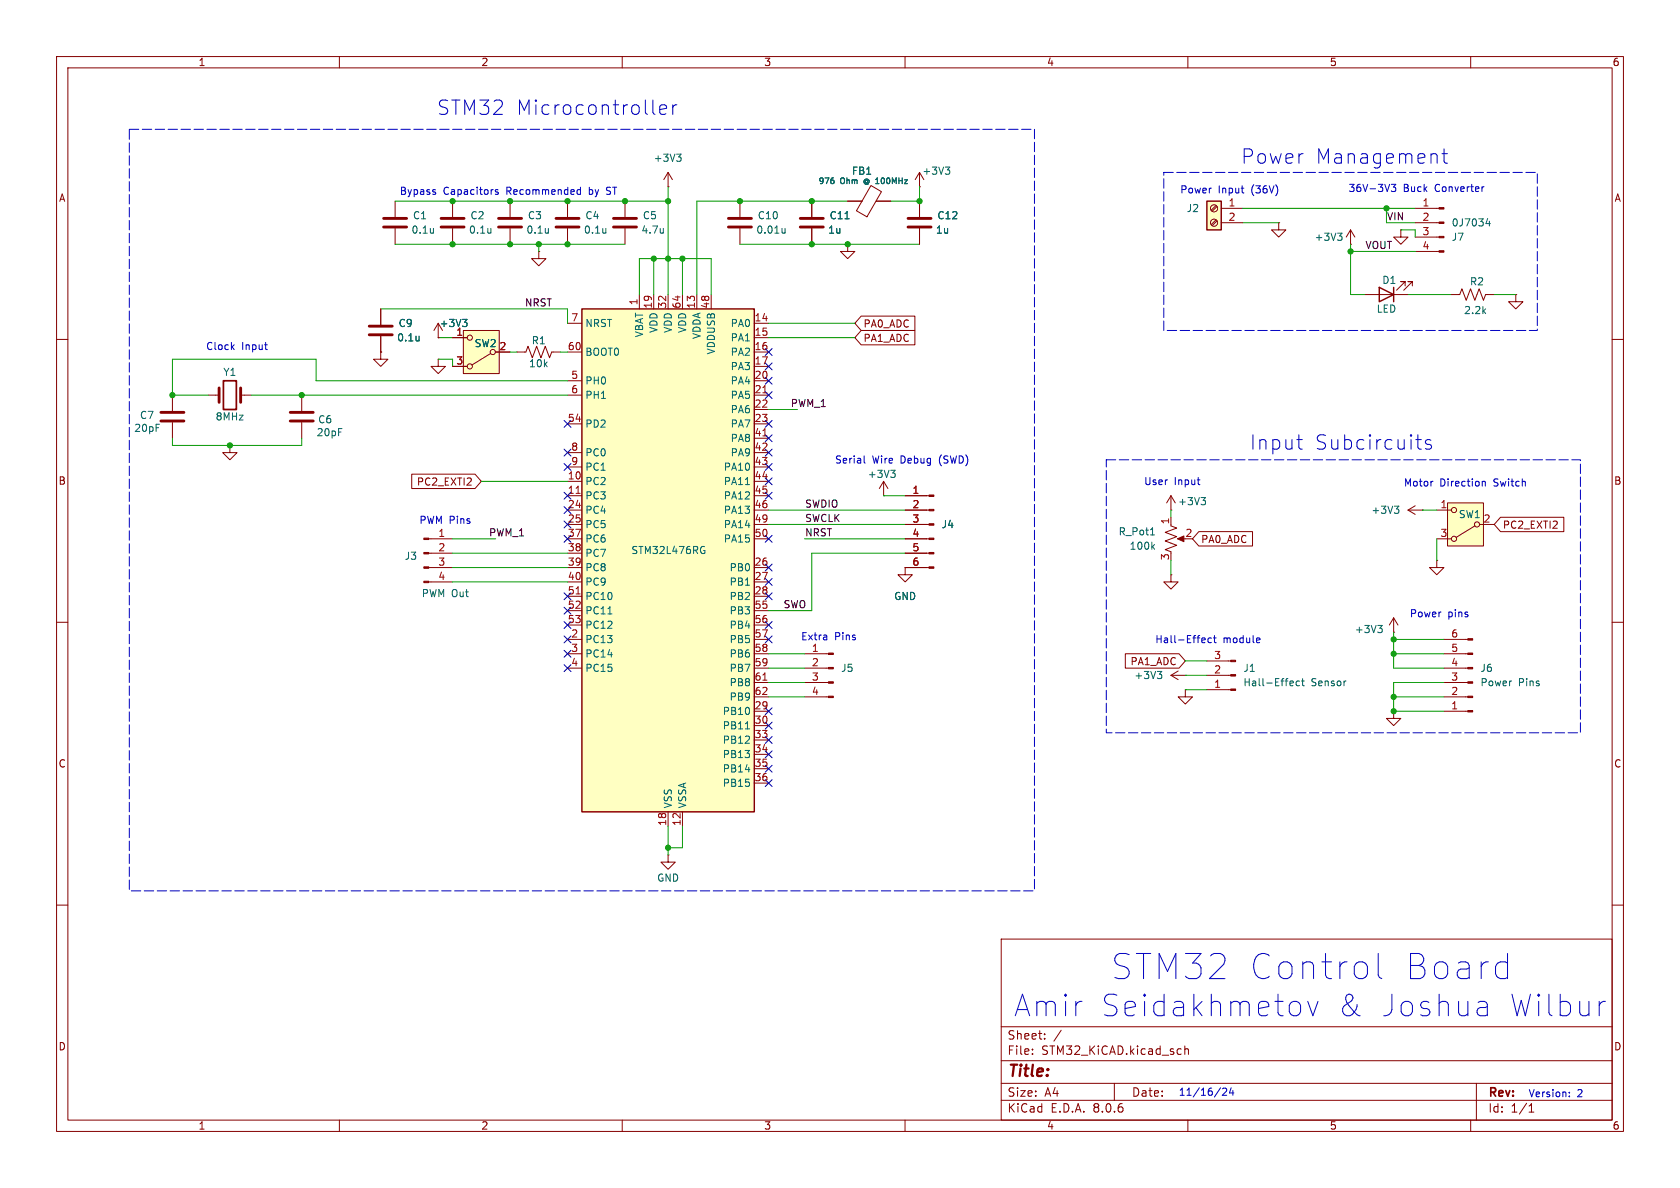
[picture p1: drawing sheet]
<svg xmlns="http://www.w3.org/2000/svg" width="297mm" height="210mm" viewBox="0 0 297 210" stroke-linecap="round" stroke-linejoin="round" font-family="sans-serif">
<g fill="none" stroke="#840000" stroke-width=".18">
<path d="M10 10h277v190h-277zM12 12h273v186h-273zM60 10v2M110 10v2M160 10v2M210 10v2M260 10v2M162.6 35.6v2.8M10 60h2M162.6 40.4v2.8M285 60h2M10 110h2"/>
<path d="M285 110h2M10 160h2M285 160h2M177 166h108v32h-108zM60 198v2M110 198v2M160 198v2M177 194.5h108M177 191.5h108M177 187.5h108M177 181.5h108M182.5 186.3v.1"/>
<path d="M182.5 185.5v.1M184.7 183.6v.1M184.7 182.8v.1M187.6 182.1l-1.3 2M197 191.5v3M208.7 185.4l.1 .1M208.8 186.3l-.1 .1M209.5 184.9v1.5M209.5 185.5l.2-.1 .3 .1 .1 .9M210 198v2M260 198v2M261 191.5v6.5"/>
<path d="M270.3 196.6h.9M270.3 195.5l.4-.4v1.5"/>
</g>
<path d="M160.5 38.6h4.1M160.5 40.1h4.1" fill="none" stroke="#840000" stroke-width=".51"/>
<path d="M213.4 35.6h2.5v5h-2.5z" fill="#ffffc2"/>
<path d="M213.4 35.6h2.5v5h-2.5z" fill="none" stroke="#840000" stroke-width=".25"/>
<g fill="none" stroke="#840000" stroke-width=".18">
<path d="M149.9 35.6h2.5M154 32.8l1.8 1.1-2.5 4.4-1.9-1zM154.9 35.6h2.6M215 38.9l-.9 .8M215 36.3l-.9 .9M215.2 39l-.9 .9M215.2 36.5l-.9 .8M215.9 36.8h3.8M215.9 39.4h3.8M76.7 58.4l.8-1.2v2.5M77.5 59.7h.1M248.9 90.2l1.3 .7"/>
<path d="M248.9 90.2h2.6M250.2 89.4l-1.3 .8M251.5 90.2h.1M142.2 118.1h4.3M142.2 115.6h4.3M160 100.3v1.3h1.3l-1.3 1.3-1.3-1.3h1.3M160 100.3h.1M246.4 111.8h.1M246.4 109.2l-.8 1.3M246.4 109.2v2.6M246.4 109.2l.7 1.3M142.2 123.2h4.3"/>
<path d="M142.2 120.7h4.3"/>
<circle cx="214.6" cy="36.8" r=".63"/>
<circle cx="214.6" cy="39.4" r=".63"/>
</g>
<path d="M147.4 31.9v.5M81.8 56.5h.8l-.5 .4M82.3 56.9l.3 .3v.3l-.3 .2M246.5 89.5h.8l-.4 .5M247.1 90l.2 .2v.3l-.2 .2M243.6 110.6h.8l-.5 .4M244.1 111l.3 .3v.3l-.3 .2" fill="none" stroke="#006464" stroke-width=".18"/>
<g fill="#840000" stroke="#840000" stroke-width=".18">
<path d="M146.5 123.1h.8v.2h-.8z"/>
<path d="M146.5 120.5h.8v.3h-.8z"/>
<path d="M146.5 118h.8v.2h-.8z"/>
<path d="M146.5 115.4h.8v.3h-.8z"/>
</g>
<path d="M102.9 54.6h30.4v88.9h-30.4z" fill="#ffffc2"/>
<path d="M102.9 54.6h30.4v88.9h-30.4z" fill="none" stroke="#840000" stroke-width=".25"/>
<g fill="none" stroke="#840000" stroke-width=".18">
<path d="M100.3 57.2h2.6M113 52.1v2.5M115.6 52.1v2.5M118.1 52.1v2.5M120.6 52.1v2.5M123.2 52.1v2.5M125.7 52.1v2.5M133.3 57.2h2.6M133.3 59.7h2.6M36.8 69.9h1.9M42.5 69.9h1.9M67.3 62.2v1.3h1.3l-1.3 1.3-1.3-1.3h1.3"/>
<path d="M67.3 62.2h.1M91.4 62.2h1.6l.3-1 .8 2 .8-2 .7 2 .8-2 .8 2 .3-1h1.6M100.3 62.2h2.6M100.3 67.3h2.6M100.3 69.9h2.6M100.3 74.9h2.6M133.3 62.2h2.6M133.3 64.8h2.6M133.3 67.3h2.6M133.3 69.9h2.6M133.3 72.4h2.6M133.3 74.9h2.6"/>
<path d="M133.3 77.5h2.6M100.3 85.1h2.6M100.3 87.6h2.6M100.3 90.2h2.6M100.3 92.7h2.6M100.3 95.3h2.6M100.3 97.8h2.6M100.3 80h2.6M100.3 82.6h2.6M133.3 85.1h2.6M133.3 87.6h2.6M133.3 90.2h2.6"/>
<path d="M133.3 92.7h2.6M133.3 95.3h2.6M133.3 80h2.6M133.3 82.6h2.6M160 87.6h4.2M160 90.2h4.2M160 92.7h4.2M160 95.3h4.2M160 97.8h4.2M100.3 113h2.6M100.3 100.3h2.6M100.3 102.9h2.6"/>
<path d="M100.3 105.4h2.6M100.3 115.6h2.6M100.3 118.1h2.6M100.3 108h2.6M100.3 110.5h2.6M133.3 113h2.6M133.3 100.3h2.6M133.3 102.9h2.6M133.3 105.4h2.6M133.3 115.6h2.6M133.3 118.1h2.6M133.3 108h2.6"/>
<path d="M133.3 110.5h2.6M160 100.3h4.2M133.3 125.7h2.6M133.3 128.3h2.6M133.3 130.8h2.6M133.3 133.4h2.6M133.3 135.9h2.6M133.3 138.4h2.6M133.3 120.7h2.6M133.3 123.2h2.6M118.1 151.1v1.3h1.3l-1.3 1.3-1.3-1.3h1.3M118.1 151.1h.1"/>
<path d="M118.1 143.5v2.6M120.6 143.5v2.6"/>
</g>
<path d="M134.9 69.4h.7M134.9 77.1h.7M101.8 87.2h.8M101.8 105h.8M134.9 120.2h.7" fill="none" stroke="#a90000" stroke-width=".18"/>
<path d="M124.3 96.6l.3 .1M124.4 97.3h.2v.4l-.3 .2M131.8 85.7h.7M107.5 108.5h.7M131.8 128.8h.7" fill="none" stroke="#006464" stroke-width=".18"/>
<path d="M39.5 67.3h2.3v5.1h-2.3z" fill="none" stroke="#840000" stroke-width=".3"/>
<path d="M38.7 68.6v2.5M42.5 68.6v2.5" fill="none" stroke="#840000" stroke-width=".51"/>
<g fill="#840000" stroke="#840000" stroke-width=".18">
<path d="M164.2 100.2h.9v.3h-.9z"/>
<path d="M164.2 97.7h.9v.2h-.9z"/>
<path d="M164.2 95.1h.9v.3h-.9z"/>
<path d="M164.2 92.6h.9v.2h-.9z"/>
<path d="M164.2 90h.9v.3h-.9z"/>
<path d="M164.2 87.5h.9v.3h-.9z"/>
</g>
<path d="M81.9 58.4h6.4v7.6h-6.4z" fill="#ffffc2"/>
<g fill="none" stroke="#840000" stroke-width=".18">
<path d="M69.8 35.6v2.8M80 35.6v2.8M90.2 35.6v2.8M100.3 35.6v2.8M110.5 35.6v2.8M118.1 33h.1M118.1 30.5l-.8 1.3M118.1 30.5v2.5M118.1 30.5l.8 1.3M130.8 35.6v2.8M143.5 35.6v2.8M162.6 33h.1"/>
<path d="M162.6 30.5l-.8 1.3M162.6 30.5v2.5M162.6 30.5l.7 1.3M67.3 54.6v2.8M67.3 59.4v2.8M69.8 40.4v2.8M80 59.7h2.5M80 40.4v2.8M81.9 58.4h6.4v7.6h-6.4zM90.2 40.4v2.8M95.2 44.5v1.2h1.3l-1.3 1.3-1.2-1.3h1.2M95.2 44.5h.1"/>
<path d="M100.3 40.4v2.8M110.5 40.4v2.8M130.8 40.4v2.8M143.5 40.4v2.8M149.9 43.2v1.3h1.2l-1.2 1.2-1.3-1.2h1.3M149.9 43.2h.1M238.8 43.2h.1M238.8 40.6l-.8 1.3M238.8 40.6v2.6M238.8 40.6l.7 1.3M40.6 78.7v1.3h1.3l-1.3 1.3-1.2-1.3h1.2M40.6 78.7h.1"/>
<path d="M53.3 69.9v2.7M53.3 74.7v2.8M77.5 63.5v1.3h1.2l-1.2 1.2-1.3-1.2h1.3M77.5 63.5h.1M80 64.8h2.5M86.7 62.5l-3.3 2M87.6 62.2h2.6M75.8 97.8h4.2M75.8 95.3h4.2M207 90.2h.1M207 87.6l-.8 1.3M207 87.6v2.6"/>
<path d="M207 87.6l.8 1.3M254 99.1v1.2h1.3l-1.3 1.3-1.3-1.3h1.3M254 99.1h.1M75.8 102.9h4.2M75.8 100.3h4.2M207 101.6v1.3h1.3l-1.3 1.2-1.3-1.2h1.3M207 101.6h.1M213.4 116.8h4.2M213.4 119.4h4.2M255.3 113h4.2M255.3 115.6h4.2M255.3 118.1h4.2"/>
<path d="M213.4 121.9h4.2M255.3 120.7h4.2M255.3 123.2h4.2M255.3 125.7h4.2"/>
<circle cx="83.1" cy="59.7" r=".46"/>
<circle cx="83.1" cy="64.8" r=".46"/>
<circle cx="87.1" cy="62.2" r=".46"/>
</g>
<g fill="none" stroke="#840000" stroke-width=".51">
<path d="M67.8 38.6h4.1M78 38.6h4M88.1 38.6h4.1M98.3 38.6h4.1M108.5 38.6h4M128.8 38.6h4M141.5 38.6h4M65.3 59.2h4M65.3 57.7h4M67.8 40.1h4.1M78 40.1h4M88.1 40.1h4.1"/>
<path d="M98.3 40.1h4.1M108.5 40.1h4M128.8 40.1h4M141.5 40.1h4M51.3 74.4h4.1M51.3 72.9h4.1"/>
</g>
<g fill="none" stroke="#006464" stroke-width=".18">
<path d="M119.6 27.2h.8l-.4 .5M120.2 27.7l.2 .3v.3l-.2 .2M149.4 38.7h.7M167.1 29.5h.8l-.4 .5M167.7 30l.2 .3v.3l-.2 .2M74.1 59.4v.9M76.6 40.4v.8M76.6 41.1v.1M86.8 40.4v.8M86.8 41.1l-.1 .1M96.9 40.4v.8M96.9 41.1v.1"/>
<path d="M107.1 40.4v.8M107.1 41.1l-.1 .1M117.3 40.4v.8M117.3 41.1l-.1 .1M138.8 40.4v.8M138.8 41.1l-.4 .1M236.5 41.2h.7l-.4 .5M237 41.7l.2 .2v.3l-.2 .3M74.1 60.1l-.1 .1M212.3 88h.8l-.4 .4M212.9 88.4l.2 .3v.3l-.2 .2M230.3 120v1l.3 .2"/>
<path d="M228.2 120.4h.4l.1 .3-.7 .1M228.6 121.2h-.4M229.7 120.4h-.3l-.3 .2 .2 .6h.4M230.1 120.4h.5"/>
</g>
<g fill="#840000" stroke="#840000" stroke-width=".18">
<path d="M74.9 102.7h.9v.3h-.9z"/>
<path d="M74.9 100.2h.9v.3h-.9z"/>
<path d="M74.9 97.7h.9v.2h-.9z"/>
<path d="M74.9 95.1h.9v.3h-.9z"/>
<path d="M217.6 116.7h.8v.3h-.8z"/>
<path d="M217.6 119.3h.8v.2h-.8z"/>
<path d="M217.6 121.8h.8v.2h-.8z"/>
<path d="M259.5 112.9h.8v.3h-.8z"/>
<path d="M259.5 115.4h.8v.3h-.8z"/>
<path d="M259.5 118h.8v.2h-.8z"/>
<path d="M259.5 120.5h.8v.3h-.8z"/>
<path d="M259.5 123.1h.8v.2h-.8z"/>
<path d="M259.5 125.6h.8v.3h-.8z"/>
</g>
<path d="M255.9 88.9h6.4v7.6h-6.4z" fill="#ffffc2"/>
<g fill="none" stroke="#840000" stroke-width=".18">
<path d="M143.5 35.6v2.8M149.9 35.6h2.5M154.9 35.6h2.6M162.6 35.6v2.8M226.1 39.4v1.2h-1.3l1.3 1.3 1.2-1.3h-1.2M226.1 39.4h.1M250.2 39.4h4.2M250.2 36.8h4.2M67.3 54.6v2.8M67.3 59.4v2.8M77.5 59.7h.1M80 59.7h2.5"/>
<path d="M143.5 40.4v2.8M149.9 43.2h.1M152.2 58.4h9.5v2.6h-9.5l-1.1-1.3zM152.2 55.9h9.5v2.5h-9.5l-1.1-1.2zM162.6 40.4v2.8M241.3 52.1h7.6M247.6 40.6v1.3h-1.2l1.2 1.3 1.3-1.3h-1.3M247.6 40.6h.1M248.4 50.5v-.7h-.8h.8l-1.5 1.5M249.7 50.5v-.7h-.8h.8l-1.5 1.5M250.2 44.5h4.2M250.2 41.9h4.2"/>
<path d="M256.5 52.1h1.6l.3-1 .8 2 .8-2 .7 2 .8-2 .8 2 .3-1h1.6M268 52.1v1.2h-1.3l1.3 1.3 1.2-1.3h-1.2M268 52.1h.1M30.5 69.9v2.7M30.5 74.7v2.8M67.3 62.2h.1M80 64.8h2.5M87.6 62.2h2.6M72.8 83.8h11.2l1.1 1.3-1.1 1.3h-11.2zM156.2 87.6h.1M156.2 85.1l-.8 1.3M156.2 85.1v2.5"/>
<path d="M156.2 85.1l.8 1.3M160 90.2h3.8M160 92.7h3.8M160 95.3h3.8M160 87.6h3.8M160 97.8h3.8M207 93l1 .3-2 .8 2 .8-2 .7 2 .8-2 .8 1 .3v.3M207 91.4v1.3M208.5 95.3h1M211.9 94h9.5v2.5h-9.5l-1.1-1.2zM254 90.2h2.5M254 95.3h2.5"/>
<path d="M255.9 88.9h6.4v7.6h-6.4zM260.7 93l-3.3 2M261.6 92.7h2.6M265.3 91.4h11.2v2.6h-11.2l-1.1-1.3zM160 100.3h.1M160 100.3h3.8M198.9 115.6h9.5l1.1 1.2-1.1 1.3h-9.5zM207 119.4l1.3 .7M207 119.4h2.5M208.3 118.6l-1.3 .8M209.5 119.4h.1M209.5 121.9v1.3h1.3l-1.3 1.3-1.2-1.3h1.2"/>
<path d="M209.5 121.9h.1M246.4 125.7v1.3h1.2l-1.2 1.3-1.3-1.3h1.3M246.4 125.7h.1"/>
<circle cx="257" cy="95.3" r=".46"/>
<circle cx="257" cy="90.2" r=".46"/>
<circle cx="261.1" cy="92.7" r=".46"/>
</g>
<g fill="none" stroke="#006464" stroke-width=".18">
<path d="M147.4 31.9v.5M149.4 38.7h.7M263 38.6l-.3 .9h.8M263.3 39.1v.8M74.1 59.4v.9M81.8 56.5h.8l-.5 .4M82.3 56.9l.3 .3v.3l-.3 .2M74.1 60.1l-.1 .1M157.5 83.1h.8l-.5 .5M158 83.6l.3 .3v.3l-.3 .2M203.4 94.6h.7M203.8 96.6l.3 .5"/>
<path d="M204.1 96.3l-.5 .4M204.6 118.7h.8l-.4 .5M205.1 119.2l.3 .2v.3l-.3 .3"/>
</g>
<g fill="#840000" stroke="#840000" stroke-width=".18">
<path d="M208.2 95.3l1.1-.6v1.1z"/>
<path d="M254.4 44.3h.9v.3h-.9z"/>
<path d="M254.4 41.8h.9v.2h-.9z"/>
<path d="M254.4 39.2h.9v.3h-.9z"/>
<path d="M254.4 36.7h.9v.3h-.9z"/>
</g>
<path d="M28.4 74.4h4.1M28.4 72.9h4.1" fill="none" stroke="#840000" stroke-width=".51"/>
<path d="M243.8 50.8l2.6 1.3-2.6 1.2zM246.4 50.8v2.5" fill="none" stroke="#840000" stroke-width=".25"/>
<g fill="none" stroke="#0000c2" stroke-width=".18">
<path d="M116.6 19.4l1.2-.3-.1-.5-.7-.1-.4 .4v1l.2 .2 .2 .1 .7-.1M118.9 18.5v1.7M119.7 18.5a.65 .65 0 0 0-.8 .5M76.9 33.9l.1 .2-.1 .3M76.9 33.5l.1 .1M88 33.6l-.3-.1-.1 .2v.2l.4 .1v.3h-.4M102.1 34.2l.2 .2 .3-.1M102.6 33.6l-.3-.1-.2 .1M102.6 33.1v1.3M115.5 20.1l.3 .1M219.4 33.3h.5M219.8 34.1h.1"/>
<path d="M246 32.6h.8l-.5 .5 .4 .1v.5l-.2 .2-.5-.2M254.9 27.2h1M255.3 26.3v2.2l.1 .2 .5 .2M262.4 33l-.3 .1M41 61.3l.4 .5M41.4 61l-.5 .4M46.8 61h.5M47.1 61.8h.2M229.3 77.7h.9M229.7 79.3l.5 .1M250.3 77.7h1M250.7 79l.1 .3 .5 .1"/>
<path d="M253 77.8l-.6-.1-.4 .4 .1 .3 .9 .3 .1 .2-.1 .4-.3 .1-.7-.1M152.8 80.6v1.1l.2 .2M211.6 84.8h.5M212 85.7h.1M253.2 85.1h.1M262 85.2l.2-.1h.3l.1 .8M262 85.1v.8M212.6 112.8h.4l.1 .3-.6 .1M213 113.6h-.4M214.2 112.8h-.4l-.2 .2 .1 .6h.5M214.5 112.8h.5M214.7 112.3v1.1l.3 .2"/>
<path d="M222.3 112.8h.4v.3l-.6 .1M222.7 113.6h-.4M229.7 177.4l.2 .3v1.1l-.2 .4M231.2 177l.9 2.6 .9-2.6M243.6 168.5v3.9l.3 .4 .4 .2M261.7 177h.7l.4 .2 .1 .4v2M262.9 179.4l-.3 .2h-.9M262.9 177.9l-.3 .2h-.9M265.2 170h.9l.4 .2M266.5 168.5v4.5M266.5 172.8l-.4 .2h-.9M282.7 177v2.6"/>
<path d="M283.8 177a.97 .97 0 0 0-1.1 .7M215.8 192.3l-1.1 1.6M216.1 192.5l.5-.1 .3 .3-.8 .9h.8M217.7 192.3l-.3 .9h.7M218 192.8v.8M277.4 193.8v.1M277.4 193.1v.1"/>
</g>
<path d="M22.9 22.9h160v134.6h-160zM205.7 30.5h66.1v27.9h-66.1zM195.6 81.3h83.8v48.2h-83.8z" fill="none" stroke="#0000c2" stroke-width=".18" stroke-dasharray="1.7 .6"/>
<g fill="none" stroke="#009600" stroke-width=".18">
<path d="M69.8 35.6h48.3M118.1 33v19.1M149.9 35.6h-26.7v16.5M162.6 33v2.6h-5.1M219.7 36.8h30.5M219.7 39.4h6.4M245.1 36.8v2.6h5.1M67.3 54.6h33v2.6M69.8 43.2h40.7M77.5 59.7h2.5M95.2 43.2v1.3M113 52.1v-6.4h12.7v6.4"/>
<path d="M115.6 45.7v6.4M120.6 45.7v6.4M130.8 43.2h31.8M135.9 59.7h15.2M135.9 57.2h15.2M238.8 43.2v8.9h2.5M238.8 44.5h11.4M247.6 40.6h2.6v1.3M248.9 52.1h7.6M264.2 52.1h3.8M30.5 77.5v1.2h22.8v-1.2M44.4 69.9h55.9"/>
<path d="M77.5 63.5h2.5v1.3M90.2 62.2h1.2M99.1 62.2h1.2M100.3 67.3h-44.4v-3.8h-25.4v6.4h6.3M135.9 72.4h5.1M80 95.3h7.6M80 97.8h20.3M85.1 85.1h15.2M135.9 90.2h24.1M135.9 92.7h24.1M142.2 95.3h17.8M156.2 87.6h3.8"/>
<path d="M160 97.8h-16.5v10.2h-7.6M207 90.2v1.2M207 99.1v2.5M251.5 90.2h2.5M254 95.3v3.8M80 100.3h20.3M80 102.9h20.3M135.9 118.1h6.3M135.9 115.6h6.3M209.5 119.4h3.9M209.5 116.8h3.9M246.4 111.8v6.3h8.9"/>
<path d="M246.4 113h8.9M246.4 115.6h8.9M135.9 120.7h6.3M135.9 123.2h6.3M209.5 121.9h3.9M246.4 123.2h8.9M255.3 120.7h-8.9v5h8.9M118.1 146.1v5M120.6 146.1v3.8h-2.5"/>
</g>
<g fill="none" stroke="#000084" stroke-width=".18">
<path d="M99.7 79.4l1.2 1.2M99.7 74.3l1.2 1.2M100.9 79.4l-1.2 1.2M100.9 74.3l-1.2 1.2M135.3 64.2l1.2 1.2M135.3 66.7l1.2 1.2M135.3 79.4l1.2 1.2M135.3 76.9l1.2 1.2M135.3 69.2l1.2 1.3M135.3 74.3l1.2 1.2M135.3 61.6l1.2 1.2M136.5 64.2l-1.2 1.2"/>
<path d="M136.5 66.7l-1.2 1.2M136.5 79.4l-1.2 1.2M136.5 76.9l-1.2 1.2M136.5 69.2l-1.2 1.3M136.5 74.3l-1.2 1.2M136.5 61.6l-1.2 1.2M99.7 89.6l1.2 1.2M99.7 94.6l1.2 1.3M99.7 81.9l1.2 1.3M99.7 87l1.2 1.2M99.7 92.1l1.2 1.2M100.9 89.6l-1.2 1.2"/>
<path d="M100.9 94.6l-1.2 1.3M100.9 81.9l-1.2 1.3M100.9 87l-1.2 1.2M100.9 92.1l-1.2 1.2M135.3 94.6l1.2 1.3M135.3 87l1.2 1.2M135.3 99.7l1.2 1.2M135.3 81.9l1.2 1.3M135.3 84.5l1.2 1.2M136.5 94.6l-1.2 1.3M136.5 87l-1.2 1.2M136.5 81.9l-1.2 1.3"/>
<path d="M136.5 99.7l-1.2 1.2M136.5 84.5l-1.2 1.2M99.7 115l1.2 1.2M99.7 112.4l1.2 1.2M99.7 117.5l1.2 1.2M99.7 109.9l1.2 1.2M99.7 107.3l1.2 1.3M99.7 104.8l1.2 1.2M100.9 115l-1.2 1.2M100.9 112.4l-1.2 1.2M100.9 104.8l-1.2 1.2M100.9 117.5l-1.2 1.2"/>
<path d="M100.9 109.9l-1.2 1.2M100.9 107.3l-1.2 1.3M135.3 104.8l1.2 1.2M135.3 112.4l1.2 1.2M135.3 102.3l1.2 1.2M135.3 109.9l1.2 1.2M136.5 104.8l-1.2 1.2M136.5 112.4l-1.2 1.2M136.5 102.3l-1.2 1.2M136.5 109.9l-1.2 1.2M135.3 125.1l1.2 1.2M135.3 132.7l1.2 1.3"/>
<path d="M135.3 135.3l1.2 1.2M135.3 137.8l1.2 1.2M135.3 130.2l1.2 1.2M135.3 127.7l1.2 1.2M136.5 125.1l-1.2 1.2M136.5 132.7l-1.2 1.3M136.5 135.3l-1.2 1.2M136.5 137.8l-1.2 1.2M136.5 130.2l-1.2 1.2M136.5 127.7l-1.2 1.2"/>
</g>
<g fill="#009600" stroke="#009600" stroke-width=".18">
<circle cx="30.5" cy="69.9" r=".46"/>
<circle cx="40.6" cy="78.7" r=".46"/>
<circle cx="53.3" cy="69.9" r=".46"/>
<circle cx="90.2" cy="35.6" r=".46"/>
<circle cx="90.2" cy="43.2" r=".46"/>
<circle cx="80" cy="35.6" r=".46"/>
<circle cx="118.1" cy="45.7" r=".46"/>
<circle cx="115.6" cy="45.7" r=".46"/>
<circle cx="100.3" cy="35.6" r=".46"/>
<circle cx="95.2" cy="43.2" r=".46"/>
<circle cx="100.3" cy="43.2" r=".46"/>
<circle cx="130.8" cy="35.6" r=".46"/>
<circle cx="120.6" cy="45.7" r=".46"/>
<circle cx="118.1" cy="35.6" r=".46"/>
<circle cx="110.5" cy="35.6" r=".46"/>
<circle cx="80" cy="43.2" r=".46"/>
<circle cx="118.1" cy="149.9" r=".46"/>
<circle cx="162.6" cy="35.6" r=".46"/>
<circle cx="149.9" cy="43.2" r=".46"/>
<circle cx="143.5" cy="35.6" r=".46"/>
<circle cx="143.5" cy="43.2" r=".46"/>
<circle cx="246.4" cy="113" r=".46"/>
<circle cx="238.8" cy="44.5" r=".46"/>
<circle cx="246.4" cy="123.2" r=".46"/>
<circle cx="246.4" cy="115.6" r=".46"/>
<circle cx="245.1" cy="36.8" r=".46"/>
<circle cx="246.4" cy="125.7" r=".46"/>
</g>
<g font-size="6.2" fill="#0000c2">
<text x="196.5" y="173.4">STM32 Control</text>
<text x="247.7" y="173.4">Board</text>
</g>
<g font-size="5.3" fill="#0000c2">
<text x="179.3" y="179.9">Amir</text>
<text x="194.4" y="179.9">Seidakhmetov</text>
<text x="236" y="179.9">&amp;</text>
<text x="243.3" y="179.9">Joshua</text>
<text x="265.7" y="179.9">Wilbur</text>
</g>
<g font-size="3.5" fill="#0000c2">
<text x="77.2" y="20.6">STM32</text>
<text x="91.2" y="20.6">Microcontroller</text>
<text x="219.4" y="29.2">Power</text>
<text x="232.5" y="29.2">Management</text>
<text x="220.9" y="79.7">Input</text>
<text x="232.4" y="79.7">Subcircuits</text>
</g>
<text font-size="2.8" fill="#840000" x="178" y="190.9">Title:</text>
<g font-size="2.1" fill="#840000">
<text x="178" y="184">Sheet:</text>
<text x="178" y="186.7">File:</text>
<text x="184.1" y="186.7">STM32_KiCAD.kicad_sch</text>
<text x="178" y="196.9">KiCad</text>
<text x="178" y="194.1">Size:</text>
<text x="184.7" y="194.1">A4</text>
<text x="185.7" y="196.9">E.D.A.</text>
<text x="193.3" y="196.9">8.0.6</text>
<text x="200" y="194.1">Date:</text>
<text x="263" y="194.3">Rev:</text>
<text x="263" y="196.9">Id:</text>
<text x="267.1" y="196.9">1/1</text>
</g>
<g font-size="1.8" fill="#840000">
<text x="35" y="11.9">1</text>
<text x="85" y="11.9">2</text>
<text x="135" y="11.9">3</text>
<text x="185" y="11.9">4</text>
<text x="235" y="11.9">5</text>
<text x="285" y="11.9">6</text>
<text x="10.3" y="35.9">A</text>
<text x="285.3" y="35.9">A</text>
<text x="152.6" y="58.1">PA0_ADC</text>
<text x="152.6" y="60.6">PA1_ADC</text>
<text x="10.3" y="85.9">B</text>
<text x="73.6" y="86">PC2_EXTI2</text>
<text x="285.3" y="85.9">B</text>
<text x="265.6" y="93.7">PC2_EXTI2</text>
<text x="212.2" y="96.2">PA0_ADC</text>
<text x="199.8" y="117.8">PA1_ADC</text>
<text x="10.3" y="135.9">C</text>
<text x="285.3" y="135.9">C</text>
<text x="10.3" y="185.9">D</text>
<text x="285.3" y="185.9">D</text>
<text x="35" y="199.9">1</text>
<text x="85" y="199.9">2</text>
<text x="135" y="199.9">3</text>
<text x="185" y="199.9">4</text>
<text x="235" y="199.9">5</text>
<text x="285" y="199.9">6</text>
</g>
<g font-size="1.8" fill="#006464">
<text x="115.5" y="28.8">+3V3</text>
<text x="150.5" y="31.1">FB1</text>
<text x="163" y="31.1">+3V3</text>
<text x="72.7" y="41.5">0.1u</text>
<text x="72.9" y="39">C1</text>
<text x="82.8" y="41.5">0.1u</text>
<text x="83.1" y="39">C2</text>
<text x="93" y="41.5">0.1u</text>
<text x="93.2" y="39">C3</text>
<text x="103.1" y="41.5">0.1u</text>
<text x="103.4" y="39">C4</text>
<text x="113.3" y="41.5">4.7u</text>
<text x="113.5" y="39">C5</text>
<text x="133.6" y="41.5">0.01u</text>
<text x="133.9" y="39">C10</text>
<text x="146.3" y="41.5">1u</text>
<text x="146.6" y="39">C11</text>
<text x="165.4" y="41.5">1u</text>
<text x="165.6" y="39">C12</text>
<text x="209.7" y="37.7">J2</text>
<text x="256.6" y="40.2">0J7034</text>
<text x="232.3" y="42.8">+3V3</text>
<text x="256.6" y="42.8">J7</text>
<text x="244.3" y="50.4">D1</text>
<text x="259.8" y="50.6">R2</text>
<text x="70.4" y="58">C9</text>
<text x="77.6" y="58">+3V3</text>
<text x="80.6" y="59.4">1</text>
<text x="103.4" y="58">NRST</text>
<text x="113.9" y="59.7" transform="rotate(-90 113.9 59.7)">VBAT</text>
<text x="116.4" y="58.9" transform="rotate(-90 116.4 58.9)">VDD</text>
<text x="119" y="58.9" transform="rotate(-90 119 58.9)">VDD</text>
<text x="121.5" y="58.9" transform="rotate(-90 121.5 58.9)">VDD</text>
<text x="129.1" y="58">PA0</text>
<text x="243.3" y="55.5">LED</text>
<text x="258.7" y="55.7">2.2k</text>
<text x="70.1" y="60.6">0.1u</text>
<text x="83.8" y="61.6">SW2</text>
<text x="93.4" y="65.1">10k</text>
<text x="93.9" y="61.1">R1</text>
<text x="103.4" y="63.1">BOOT0</text>
<text x="124.1" y="60" transform="rotate(-90 124.1 60)">VDDA</text>
<text x="126.6" y="62.8" transform="rotate(-90 126.6 62.8)">VDDUSB</text>
<text x="129.1" y="60.6">PA1</text>
<text x="129.1" y="63.1">PA2</text>
<text x="129.1" y="65.6">PA3</text>
<text x="39.4" y="66.6">Y1</text>
<text x="103.4" y="68.2">PH0</text>
<text x="103.4" y="70.7">PH1</text>
<text x="129.1" y="68.2">PA4</text>
<text x="129.1" y="70.7">PA5</text>
<text x="23.6" y="76.6">20pF</text>
<text x="24.6" y="74.3">C7</text>
<text x="38" y="74.5">8MHz</text>
<text x="55.9" y="77.3">20pF</text>
<text x="56.1" y="75">C6</text>
<text x="103.4" y="75.8">PD2</text>
<text x="129.1" y="73.3">PA6</text>
<text x="129.1" y="75.8">PA7</text>
<text x="103.4" y="80.9">PC0</text>
<text x="103.4" y="83.4">PC1</text>
<text x="127.9" y="83.4">PA10</text>
<text x="129.1" y="78.3">PA8</text>
<text x="129.1" y="80.9">PA9</text>
<text x="103.4" y="86">PC2</text>
<text x="103.4" y="88.5">PC3</text>
<text x="127.9" y="86">PA11</text>
<text x="127.9" y="88.5">PA12</text>
<text x="153.3" y="84.7">+3V3</text>
<text x="208.2" y="89.5">+3V3</text>
<text x="103.4" y="91">PC4</text>
<text x="103.4" y="93.6">PC5</text>
<text x="127.9" y="91">PA13</text>
<text x="127.9" y="93.6">PA14</text>
<text x="166.4" y="93.6">J4</text>
<text x="197.7" y="94.8">R_Pot1</text>
<text x="242.4" y="91">+3V3</text>
<text x="257.8" y="91.8">SW1</text>
<text x="71.5" y="99.2">J3</text>
<text x="103.4" y="96.1">PC6</text>
<text x="103.4" y="98.7">PC7</text>
<text x="103.4" y="101.2">PC8</text>
<text x="111.5" y="98.1">STM32L476RG</text>
<text x="127.9" y="96.1">PA15</text>
<text x="128.9" y="101.2">PB0</text>
<text x="199.6" y="97.4">100k</text>
<text x="74.5" y="105.8">PWM Out</text>
<text x="103.4" y="103.7">PC9</text>
<text x="103.4" y="106.3">PC10</text>
<text x="128.9" y="103.7">PB1</text>
<text x="128.9" y="106.3">PB2</text>
<text x="158" y="106.3">GND</text>
<text x="103.4" y="113.9">PC13</text>
<text x="103.4" y="108.8">PC11</text>
<text x="103.4" y="111.4">PC12</text>
<text x="128.9" y="108.8">PB3</text>
<text x="128.9" y="111.4">PB4</text>
<text x="128.9" y="113.9">PB5</text>
<text x="239.4" y="112.1">+3V3</text>
<text x="103.4" y="116.4">PC14</text>
<text x="103.4" y="119">PC15</text>
<text x="128.9" y="116.4">PB6</text>
<text x="128.9" y="119">PB7</text>
<text x="148.6" y="119">J5</text>
<text x="219.7" y="119">J1</text>
<text x="261.6" y="119">J6</text>
<text x="128.9" y="121.5">PB8</text>
<text x="128.9" y="124.1">PB9</text>
<text x="200.4" y="120.2">+3V3</text>
<text x="219.7" y="121.5">Hall-Effect</text>
<text x="231.8" y="121.5">Sensor</text>
<text x="261.6" y="121.5">Power</text>
<text x="268.4" y="121.5">Pins</text>
<text x="127.7" y="126.6">PB10</text>
<text x="127.7" y="129.1">PB11</text>
<text x="127.7" y="131.7">PB12</text>
<text x="127.7" y="134.2">PB13</text>
<text x="127.7" y="136.8">PB14</text>
<text x="119" y="143" transform="rotate(-90 119 143)">VSS</text>
<text x="121.5" y="143" transform="rotate(-90 121.5 143)">VSSA</text>
<text x="127.7" y="139.3">PB15</text>
<text x="116.1" y="156.1">GND</text>
</g>
<g font-size="1.8" fill="#0000c2">
<text x="70.6" y="34.6">Bypass</text>
<text x="78.3" y="34.6">Capacitors</text>
<text x="89.6" y="34.6">Recommended</text>
<text x="104.4" y="34.6">by</text>
<text x="107.7" y="34.6">ST</text>
<text x="208.6" y="34.4">Power</text>
<text x="215.3" y="34.4">Input</text>
<text x="221.3" y="34.4">(36V)</text>
<text x="238.3" y="34.1">36V-3V3</text>
<text x="248.1" y="34.1">Buck</text>
<text x="253.8" y="34.1">Converter</text>
<text x="36.3" y="62.1">Clock</text>
<text x="42.7" y="62.1">Input</text>
<text x="147.5" y="82.1">Serial</text>
<text x="154.2" y="82.1">Wire</text>
<text x="159.3" y="82.1">Debug</text>
<text x="166.3" y="82.1">(SWD)</text>
<text x="202.2" y="86">User</text>
<text x="207.6" y="86">Input</text>
<text x="248.1" y="86.2">Motor</text>
<text x="254.5" y="86.2">Direction</text>
<text x="264.2" y="86.2">Switch</text>
<text x="74" y="92.8">PWM Pins</text>
<text x="141.5" y="113.4">Extra</text>
<text x="147.5" y="113.4">Pins</text>
<text x="204.1" y="113.9">Hall-Effect</text>
<text x="216.2" y="113.9">module</text>
<text x="249.1" y="109.3">Power</text>
<text x="255.9" y="109.3">pins</text>
<text x="208.3" y="193.9">11/16/24</text>
<text x="270.1" y="194.2">Version:</text>
<text x="278.8" y="194.2">2</text>
</g>
<g font-size="1.8" fill="#a90000">
<text x="217.1" y="36.6">1</text>
<text x="217.1" y="39.1">2</text>
<text x="251.4" y="36.6">1</text>
<text x="251.4" y="39.1">2</text>
<text x="251.4" y="41.7">3</text>
<text x="251.4" y="44.2">4</text>
<text x="100.9" y="56.9">7</text>
<text x="112.8" y="54" transform="rotate(-90 112.8 54)">1</text>
<text x="115.3" y="54.7" transform="rotate(-90 115.3 54.7)">19</text>
<text x="117.9" y="54.7" transform="rotate(-90 117.9 54.7)">32</text>
<text x="120.4" y="54.7" transform="rotate(-90 120.4 54.7)">64</text>
<text x="122.9" y="54.7" transform="rotate(-90 122.9 54.7)">13</text>
<text x="125.5" y="54.7" transform="rotate(-90 125.5 54.7)">48</text>
<text x="133.3" y="56.9">14</text>
<text x="133.3" y="59.4">15</text>
<text x="80.6" y="64.5">3</text>
<text x="88.2" y="62">2</text>
<text x="100.3" y="62">60</text>
<text x="133.3" y="62">16</text>
<text x="133.3" y="64.5">17</text>
<text x="100.9" y="67.1">5</text>
<text x="100.9" y="69.6">6</text>
<text x="133.3" y="67.1">20</text>
<text x="133.3" y="69.6">21</text>
<text x="100.3" y="74.7">54</text>
<text x="133.3" y="72.1">22</text>
<text x="133.3" y="74.7">23</text>
<text x="133.3" y="77.2">41</text>
<text x="100.9" y="79.8">8</text>
<text x="100.9" y="82.3">9</text>
<text x="133.3" y="79.8">42</text>
<text x="133.3" y="82.3">43</text>
<text x="100.3" y="84.8">10</text>
<text x="100.3" y="87.4">11</text>
<text x="100.3" y="89.9">24</text>
<text x="133.3" y="84.8">44</text>
<text x="133.3" y="87.4">45</text>
<text x="133.3" y="89.9">46</text>
<text x="161.2" y="87.4">1</text>
<text x="161.2" y="89.9">2</text>
<text x="254.6" y="89.9">1</text>
<text x="77.4" y="95">1</text>
<text x="100.3" y="92.5">25</text>
<text x="100.3" y="95">37</text>
<text x="133.3" y="92.5">49</text>
<text x="133.3" y="95">50</text>
<text x="161.2" y="92.5">3</text>
<text x="161.2" y="95">4</text>
<text x="206.8" y="92.8" transform="rotate(-90 206.8 92.8)">1</text>
<text x="209.5" y="95">2</text>
<text x="254.6" y="95">3</text>
<text x="262.2" y="92.5">2</text>
<text x="77.4" y="97.5">2</text>
<text x="77.4" y="100.1">3</text>
<text x="100.3" y="97.5">38</text>
<text x="100.3" y="100.1">39</text>
<text x="133.3" y="100.1">26</text>
<text x="161.2" y="97.5">5</text>
<text x="161.2" y="100.1">6</text>
<text x="206.8" y="99.1" transform="rotate(-90 206.8 99.1)">3</text>
<text x="77.4" y="102.6">4</text>
<text x="100.3" y="102.6">40</text>
<text x="100.3" y="105.2">51</text>
<text x="100.3" y="107.7">52</text>
<text x="133.3" y="102.6">27</text>
<text x="133.3" y="105.2">28</text>
<text x="133.3" y="107.7">55</text>
<text x="100.3" y="110.2">53</text>
<text x="100.9" y="112.8">2</text>
<text x="133.3" y="110.2">56</text>
<text x="133.3" y="112.8">57</text>
<text x="256.5" y="112.8">6</text>
<text x="100.9" y="115.3">3</text>
<text x="100.9" y="117.9">4</text>
<text x="133.3" y="115.3">58</text>
<text x="133.3" y="117.9">59</text>
<text x="143.4" y="115.3">1</text>
<text x="143.4" y="117.9">2</text>
<text x="214.6" y="119.1">2</text>
<text x="214.6" y="116.6">3</text>
<text x="256.5" y="117.9">4</text>
<text x="256.5" y="115.3">5</text>
<text x="133.3" y="125.5">29</text>
<text x="133.3" y="120.4">61</text>
<text x="133.3" y="122.9">62</text>
<text x="143.4" y="120.4">3</text>
<text x="143.4" y="122.9">4</text>
<text x="214.6" y="121.7">1</text>
<text x="256.5" y="125.5">1</text>
<text x="256.5" y="122.9">2</text>
<text x="256.5" y="120.4">3</text>
<text x="133.3" y="128">30</text>
<text x="133.3" y="130.6">33</text>
<text x="133.3" y="133.1">34</text>
<text x="133.3" y="135.6">35</text>
<text x="133.3" y="138.2">36</text>
<text x="117.9" y="146.1" transform="rotate(-90 117.9 146.1)">18</text>
<text x="120.4" y="146.1" transform="rotate(-90 120.4 146.1)">12</text>
</g>
<g font-size="1.8" fill="#0f0f0f">
<text x="245.1" y="39">VIN</text>
<text x="241.3" y="44.1">VOUT</text>
<text x="92.7" y="54.3">NRST</text>
<text x="139.7" y="72">PWM_1</text>
<text x="142.2" y="89.8">SWDIO</text>
<text x="86.4" y="94.9">PWM_1</text>
<text x="142.2" y="94.9">NRST</text>
<text x="142.2" y="92.4">SWCLK</text>
<text x="138.4" y="107.6">SWO</text>
</g>
<g font-size="1.4" fill="#006464">
<text x="144.6" y="32.7">976</text>
<text x="148.5" y="32.7">Ohm</text>
<text x="152.9" y="32.7">@ 100MHz</text>
</g>
</svg>
